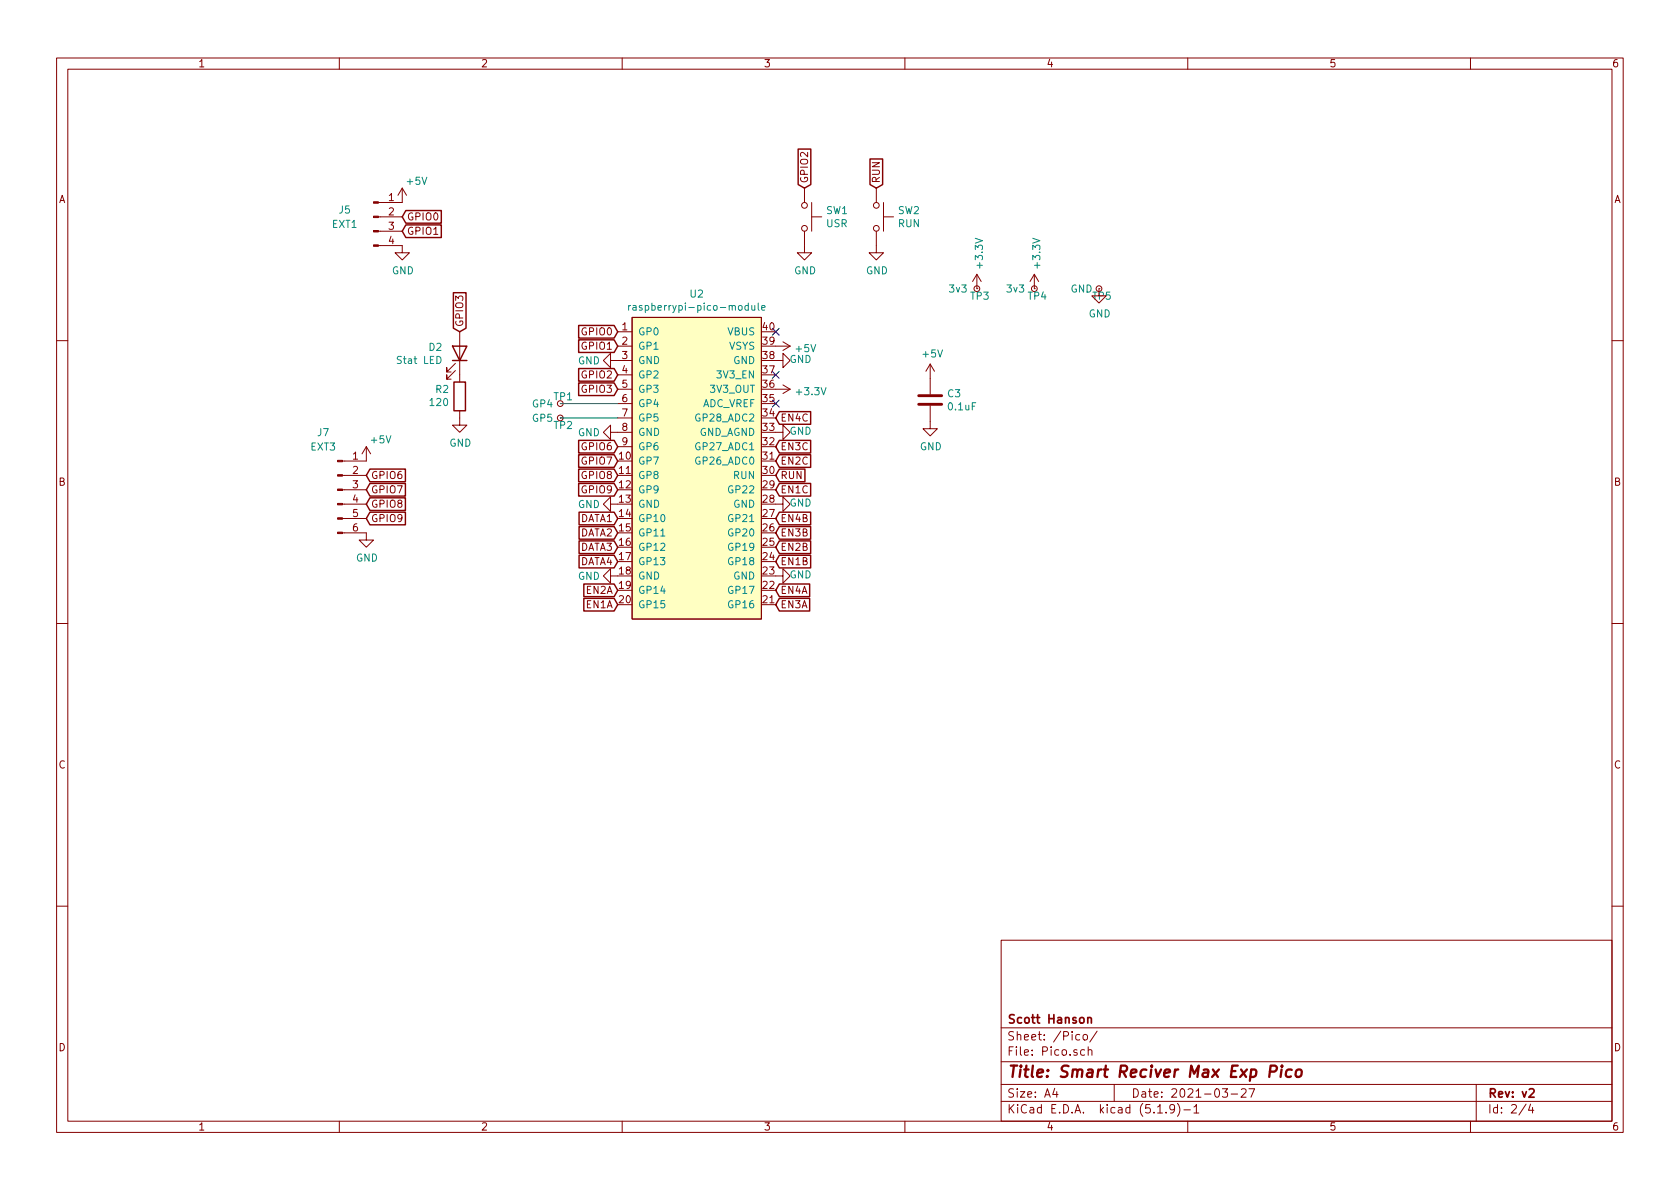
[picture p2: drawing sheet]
<svg xmlns="http://www.w3.org/2000/svg" width="297mm" height="210mm" viewBox="0 0 297 210" stroke-linecap="round" stroke-linejoin="round" font-family="sans-serif">
<g fill="none" stroke="#840000" stroke-width=".18">
<path d="M10 10.3h277v189.9h-277zM12 12.2h273v186.1h-273zM60 10.3v1.9M110 10.3v1.9M160 10.3v1.9M210 10.3v1.9M260 10.3v1.9M66.9 38.3h4.2M71.1 33.3v2.5h-4.2M71.1 33.3l-.7 1.2M71.1 33.3l.8 1.2M142.2 33.3v2.5"/>
<path d="M143.5 38.3h1.8M143.5 35.8v5.1M154.9 33.3v2.5M156.2 38.3h1.8M156.2 35.8v5.1M66.9 43.4h4.2v1.3h1.3l-1.3 1.3-1.3-1.3h1.3M66.9 40.9h4.2M81.3 58.7v8.9M109.2 58.7h2.6M111.8 56.1h22.8v53.4h-22.8zM142.2 40.9v3.8h1.3l-1.3 1.3-1.2-1.3h1.2M154.9 40.9v3.8h1.3l-1.3 1.3-1.2-1.3h1.2"/>
<path d="M172.7 51h.1M172.7 48.5l-.7 1.3M172.7 48.5v2.5M172.7 48.5l.8 1.3M182.9 51h.1M182.9 48.5l-.8 1.3M182.9 48.5v2.5M182.9 48.5l.7 1.3M194.3 51h.1M194.3 51v1.3h1.3l-1.3 1.3-1.3-1.3h1.3M10 60.2h2M64.8 79v2.5h-4.2"/>
<path d="M64.8 79l-.8 1.3M64.8 79l.7 1.3M80.5 65.5l-1.5 1.6v-.8v.8h.8M80.5 64.3l-1.5 1.5v-.8v.8h.8M81.3 72.6v2.6h1.2l-1.2 1.2-1.3-1.2h1.3M99.1 73.9h.1M107.9 76.4v-1.2l-1.2 1.2 1.2 1.3v-1.3h3.9M107.9 63.7v-1.2l-1.2 1.2 1.2 1.3v-1.3h3.9M109.2 61.2h2.6M109.2 66.3h2.6M109.2 68.8h2.6M109.2 71.4h2.6"/>
<path d="M109.2 73.9h2.6M109.2 79h2.6M137.2 76.4h1.2v-1.2l1.3 1.2-1.3 1.3v-1.3M137.2 63.7h1.2v-1.2l1.3 1.2-1.3 1.3v-1.3M137.2 61.2h2.5M137.2 68.8h2.5M138.4 60.4l1.3 .8M138.4 68.1l1.3 .7M139.7 61.2l-1.3 .8M139.7 68.8l-1.3 .8M164.5 71.7v4.1h1.2l-1.2 1.3-1.3-1.3h1.3M164.5 64.4l-.8 1.3"/>
<path d="M164.5 64.4v5.3M164.5 64.4l.7 1.3M285 60.2h2M60.6 94.2h4.2v1.3h1.2l-1.2 1.3-1.3-1.3h1.3M60.6 91.7h4.2M60.6 89.1h4.2M60.6 86.6h4.2M60.6 84.1h4.2M107.9 89.1v-1.2l-1.2 1.2 1.2 1.3v-1.3h1.3M137.2 89.1h1.2v-1.2l1.3 1.2-1.3 1.3v-1.3M10 110.3h2M107.9 101.8v-1.2l-1.2 1.2 1.2 1.3v-1.3h1.3"/>
<path d="M137.2 101.8h1.2v-1.2l1.3 1.2-1.3 1.3v-1.3M285 110.3h2M10 160.2h2M177 166.3h108v32h-108zM285 160.2h2M60 198.3v1.9M110 198.3v1.9M160 198.3v1.9M177 194.8h108M177 191.8h108M177 187.8h108M177 181.8h108"/>
<path d="M186.5 192.5l-.4 1h1M186.8 193v1M190.9 183l-.4-.1-.3 .3 .1 .6 .2 .1 .4-.1M191.6 183.1l.2-.2 .4 .2v.7l-.2 .1-.4-.1zM191.8 185.7l-.5-.1-.2 .3 .1 .6h.6M192.4 185.7h.1a.37 .37 0 0 1 .6 .1v.8M192.4 185.1v1.5M194 182.3l-1.3 2M197 191.8v3M204.7 196.8h.8M206.2 196.7v.1M207.7 196l-.1 .1a.48 .48 0 0 1-.6 .1l-.2-.2 .2-.6a.48 .48 0 0 1 .6 .1 1.27 1.27 0 0 1-.2 1.2l-.4 .1"/>
<path d="M208.2 195.1a1.71 1.71 0 0 1 0 2.3M209.3 196.3h1.2M210 198.3v1.9M211.1 195.8l.4-.5v1.5M211.1 196.8h.9M216.1 192.5h.9l-.4 .6 .4 .1v.7l-.2 .1-.7-.1M217.7 193.5h1.1M219.5 192.7l.2-.2h.3l.3 .2v.3v.2l-.9 .8h.9M220.8 192.5h1l-.6 1.5M260 198.3v1.9M261 191.8v6.5M269.8 195.2l-1.2 2"/>
<path d="M270.6 195.2l-.3 1.1h.9M271 195.8v1"/>
<circle cx="142.2" cy="36.3" r=".51"/>
<circle cx="154.9" cy="36.3" r=".51"/>
<circle cx="142.2" cy="40.4" r=".51"/>
<circle cx="154.9" cy="40.4" r=".51"/>
<circle cx="172.7" cy="51" r=".51"/>
<circle cx="182.9" cy="51" r=".51"/>
<circle cx="194.3" cy="51" r=".51"/>
<circle cx="99.1" cy="71.4" r=".51"/>
<circle cx="99.1" cy="73.9" r=".51"/>
</g>
<path d="M192.3 179.9v1M192.3 180.1l.1-.1a.37 .37 0 0 1 .6 .1v.8M270.4 192.7l.2-.2h.4l.2 .5-.9 1h.9" fill="none" stroke="#840000" stroke-width=".3"/>
<path d="M224.5 189.5h.8a.56 .56 0 0 0 .5-.5 .56 .56 0 0 0-.4-.6h-.7l-.3 2M226.6 189.1l-.2 1.3M226.7 188.4l-.1 .2 .2-.1-.1-.1-.1 .2M228.4 189.2a.68 .68 0 0 0-1 .3v.8l.3 .1 .5-.1M229.2 189.3a.53 .53 0 0 1 .6-.2 .53 .53 0 0 1 .4 .4l-.1 .6a.54 .54 0 0 1-.5 .4 .54 .54 0 0 1-.5-.4z" fill="none" stroke="#840000" stroke-width=".41"/>
<g fill="#840000" stroke="#840000" stroke-width=".18">
<path d="M59.7 94.1h.9v.3h-.9z"/>
<path d="M59.7 91.6h.9v.2h-.9z"/>
<path d="M59.7 89h.9v.3h-.9z"/>
<path d="M59.7 86.5h.9v.2h-.9z"/>
<path d="M59.7 83.9h.9v.3h-.9z"/>
<path d="M59.7 81.4h.9v.3h-.9z"/>
<path d="M66 43.3h.9v.3h-.9z"/>
<path d="M66 40.8h.9v.2h-.9z"/>
<path d="M66 38.2h.9v.3h-.9z"/>
<path d="M66 35.7h.9v.2h-.9z"/>
</g>
<path d="M111.8 56.1h22.8v53.4h-22.8z" fill="#ffffc2" stroke="#ffffc2" stroke-width=".18"/>
<path d="M111.2 54v.9M111.5 54l-.2 .1-.1 .1M111.9 54.1h.5l.1 .8M112.5 54.3l-.5 .1-.1 .2 .1 .3 .5-.1M132.9 54l.1 .8 .3 .1 .2-.2M133.5 54v.9M134.1 53.6v1.1l.1 .2M134.7 54.4l.6-.1-.1-.2-.4-.1-.1 .2v.6h.5" fill="none" stroke="#008484" stroke-width=".18"/>
<g fill="none" stroke="#840000" stroke-width=".25">
<path d="M71.8 37.2h6.2v2.3h-6.2l-.7-1.2zM71.8 39.8h6.2v2.2h-6.2l-.7-1.1zM141.1 26.4h2.3v6.2l-1.2 .7-1.1-.7zM153.8 28.1h2.3v4.5l-1.2 .7-1.1-.7zM80.2 51.8h2.2v6.2l-1.1 .7-1.1-.7zM102.3 57.6h6.3l.6 1.1-.6 1.1h-6.3zM80 61.2h2.5l-1.2 2.5zM80 63.7h2.5M80.3 67.6h2v5h-2zM102.3 60.1h6.3l.6 1.1-.6 1.1h-6.3zM102.3 65.2h6.3l.6 1.1-.6 1.1h-6.3zM102.3 67.7h6.3l.6 1.1-.6 1.1h-6.3z"/>
<path d="M102.3 77.9h6.3l.6 1.1-.6 1.1h-6.3zM137.8 77.9h5.5v2.2h-5.5l-.6-1.1zM137.8 72.8h5.5v2.2h-5.5l-.6-1.1zM65.4 85.5h6.3v2.2h-6.3l-.6-1.1zM65.4 88h6.3v2.3h-6.3l-.6-1.2zM65.4 90.6h6.3v2.2h-6.3l-.6-1.1zM65.4 83h6.3v2.2h-6.3l-.6-1.1zM102.3 85.5h6.3l.6 1.1-.6 1.1h-6.3zM102.3 83h6.3l.6 1.1-.6 1.1h-6.3zM102.3 80.4h6.3l.6 1.1-.6 1.1h-6.3zM102.4 95.7h6.2l.6 1.1-.6 1.1h-6.2zM102.4 90.6h6.2l.6 1.1-.6 1.1h-6.2z"/>
<path d="M102.4 93.1h6.2l.6 1.1-.6 1.1h-6.2zM102.4 98.2h6.2l.6 1.1-.6 1.1h-6.2zM137.8 90.6h5.5v2.2h-5.5l-.6-1.1zM137.8 80.4h5.5v2.2h-5.5l-.6-1.1zM137.8 85.5h5.5v2.2h-5.5l-.6-1.1zM137.8 83h4.5v2.2h-4.5l-.6-1.1zM137.8 93.1h5.5v2.2h-5.5l-.6-1.1zM137.8 95.7h5.5v2.2h-5.5l-.6-1.1zM137.8 98.2h5.5v2.2h-5.5l-.6-1.1zM103.2 103.3h5.4l.6 1.1-.6 1.1h-5.4zM103.2 105.8h5.4l.6 1.1-.6 1.1h-5.4zM137.8 105.8h5.4v2.2h-5.4l-.6-1.1z"/>
<path d="M137.8 103.3h5.4v2.2h-5.4l-.6-1.1z"/>
</g>
<path d="M162.4 71.5h4.1M162.4 70h4.1" fill="none" stroke="#840000" stroke-width=".51"/>
<path d="M99.1 73.9h10.1M99.1 71.4h10.1" fill="none" stroke="#008400" stroke-width=".18"/>
<path d="M136.6 58.1l1.2 1.2M137.8 58.1l-1.2 1.2M136.6 65.7l1.2 1.2M136.6 70.8l1.2 1.2M137.8 65.7l-1.2 1.2M137.8 70.8l-1.2 1.2" fill="none" stroke="#000084" stroke-width=".18"/>
<text font-size="2.8" fill="#840000" x="178" y="190.5">Title: Smart Reciver Max Exp Pico</text>
<g font-size="2.1" fill="#840000">
<text x="178" y="184">Sheet: /Pico/</text>
<text x="178" y="181">Scott Hanson</text>
<text x="178" y="186.7">File: Pico.sch</text>
<text x="178" y="196.9">KiCad E.D.A. kicad (5.1.9)-1</text>
<text x="178" y="194.1">Size: A4</text>
<text x="200" y="194.1">Date: 2021-03-27</text>
<text x="263" y="194.1">Rev: v2</text>
<text x="263" y="196.9">Id: 2/4</text>
</g>
<g font-size="1.8" fill="#840000">
<text x="35" y="11.9">1</text>
<text x="85" y="11.9">2</text>
<text x="135" y="11.9">3</text>
<text x="185" y="11.9">4</text>
<text x="235" y="11.9">5</text>
<text x="285" y="11.9">6</text>
<text x="10.4" y="35.9">A</text>
<text x="68.7" y="35.6">1</text>
<text x="142.9" y="32.5" transform="rotate(-90 142.9 32.5)">GPIO2</text>
<text x="155.6" y="32.5" transform="rotate(-90 155.6 32.5)">RUN</text>
<text x="285.4" y="35.9">A</text>
<text x="68.7" y="38.1">2</text>
<text x="68.7" y="40.6">3</text>
<text x="71.9" y="39">GPIO0</text>
<text x="71.9" y="41.5">GPIO1</text>
<text x="68.7" y="43.2">4</text>
<text x="81.9" y="57.9" transform="rotate(-90 81.9 57.9)">GPIO3</text>
<text x="103" y="59.3">GPIO0</text>
<text x="110" y="58.4">1</text>
<text x="134.9" y="58.4">40</text>
<text x="103" y="61.8">GPIO1</text>
<text x="110" y="61">2</text>
<text x="110" y="63.5">3</text>
<text x="134.9" y="63.5">38</text>
<text x="134.9" y="61">39</text>
<text x="103" y="66.9">GPIO2</text>
<text x="103" y="69.5">GPIO3</text>
<text x="110" y="66">4</text>
<text x="110" y="68.6">5</text>
<text x="110" y="71.1">6</text>
<text x="134.9" y="71.1">35</text>
<text x="134.9" y="68.6">36</text>
<text x="134.9" y="66">37</text>
<text x="110" y="73.7">7</text>
<text x="110" y="76.2">8</text>
<text x="134.9" y="76.2">33</text>
<text x="134.9" y="73.7">34</text>
<text x="137.9" y="74.5">EN4C</text>
<text x="62.4" y="81.3">1</text>
<text x="62.4" y="83.8">2</text>
<text x="103" y="82.2">GPIO7</text>
<text x="103" y="79.6">GPIO6</text>
<text x="109.5" y="81.3">10</text>
<text x="109.5" y="83.8">11</text>
<text x="110" y="78.7">9</text>
<text x="134.9" y="83.8">30</text>
<text x="134.9" y="81.3">31</text>
<text x="134.9" y="78.7">32</text>
<text x="137.9" y="79.6">EN3C</text>
<text x="137.9" y="82.2">EN2C</text>
<text x="10.4" y="85.9">B</text>
<text x="62.4" y="86.4">3</text>
<text x="62.4" y="88.9">4</text>
<text x="65.6" y="87.2">GPIO7</text>
<text x="65.6" y="89.8">GPIO8</text>
<text x="65.6" y="84.7">GPIO6</text>
<text x="103" y="87.2">GPIO9</text>
<text x="103" y="84.7">GPIO8</text>
<text x="109.5" y="86.4">12</text>
<text x="109.5" y="88.9">13</text>
<text x="134.9" y="88.9">28</text>
<text x="134.9" y="86.4">29</text>
<text x="137.9" y="87.2">EN1C</text>
<text x="137.9" y="84.7">RUN</text>
<text x="285.4" y="85.9">B</text>
<text x="62.4" y="91.4">5</text>
<text x="62.4" y="94">6</text>
<text x="65.6" y="92.3">GPIO9</text>
<text x="102.5" y="92.3">DATA1</text>
<text x="102.5" y="94.9">DATA2</text>
<text x="109.5" y="91.4">14</text>
<text x="109.5" y="94">15</text>
<text x="134.9" y="94">26</text>
<text x="134.9" y="91.4">27</text>
<text x="137.9" y="92.3">EN4B</text>
<text x="137.9" y="94.9">EN3B</text>
<text x="102.5" y="97.4">DATA3</text>
<text x="102.5" y="99.9">DATA4</text>
<text x="109.5" y="96.5">16</text>
<text x="109.5" y="99.1">17</text>
<text x="109.5" y="101.6">18</text>
<text x="134.9" y="101.6">23</text>
<text x="134.9" y="99.1">24</text>
<text x="134.9" y="96.5">25</text>
<text x="137.9" y="97.4">EN2B</text>
<text x="137.9" y="99.9">EN1B</text>
<text x="103.7" y="105">EN2A</text>
<text x="103.7" y="107.6">EN1A</text>
<text x="109.5" y="104.1">19</text>
<text x="109.5" y="106.7">20</text>
<text x="134.9" y="106.7">21</text>
<text x="134.9" y="104.1">22</text>
<text x="137.9" y="107.6">EN3A</text>
<text x="137.9" y="105">EN4A</text>
<text x="10.4" y="135.9">C</text>
<text x="285.4" y="135.9">C</text>
<text x="10.4" y="185.9">D</text>
<text x="285.4" y="185.9">D</text>
<text x="35" y="199.9">1</text>
<text x="85" y="199.9">2</text>
<text x="135" y="199.9">3</text>
<text x="185" y="199.9">4</text>
<text x="235" y="199.9">5</text>
<text x="285" y="199.9">6</text>
</g>
<g font-size="1.8" fill="#008484">
<text x="72.1" y="32.7">+5V</text>
<text x="58.8" y="40.3">EXT1</text>
<text x="60" y="37.8">J5</text>
<text x="146.1" y="37.9">SW1</text>
<text x="146.1" y="40.2">USR</text>
<text x="158.8" y="37.9">SW2</text>
<text x="158.8" y="40.2">RUN</text>
<text x="173.8" y="47.2" transform="rotate(-90 173.8 47.2)">+3.3V</text>
<text x="183.9" y="47.2" transform="rotate(-90 183.9 47.2)">+3.3V</text>
<text x="69.3" y="48.5">GND</text>
<text x="122.1" y="52.6">U2</text>
<text x="140.4" y="48.5">GND</text>
<text x="153.1" y="48.5">GND</text>
<text x="167.9" y="51.7">3v3</text>
<text x="171.6" y="53">TP3</text>
<text x="178.1" y="51.7">3v3</text>
<text x="181.8" y="53">TP4</text>
<text x="189.3" y="51.7">GND</text>
<text x="193.2" y="53">TP5</text>
<text x="112.8" y="59.3">GP0</text>
<text x="112.8" y="54.9">raspberrypi-pico-module</text>
<text x="128.7" y="59.3">VBUS</text>
<text x="192.5" y="56.1">GND</text>
<text x="70.4" y="64.4">Stat LED</text>
<text x="75.9" y="62">D2</text>
<text x="102.2" y="64.4">GND</text>
<text x="112.8" y="61.8">GP1</text>
<text x="112.8" y="64.4">GND</text>
<text x="128.9" y="61.8">VSYS</text>
<text x="129.7" y="64.4">GND</text>
<text x="139.6" y="64.2">GND</text>
<text x="140.8" y="62.3">+5V</text>
<text x="163.2" y="63.2">+5V</text>
<text x="76.1" y="71.8">120</text>
<text x="77.1" y="69.5">R2</text>
<text x="98" y="70.8">TP1</text>
<text x="112.8" y="66.9">GP2</text>
<text x="112.8" y="69.5">GP3</text>
<text x="125.7" y="69.5">3V3_OUT</text>
<text x="127" y="66.9">3V3_EN</text>
<text x="141" y="69.9">+3.3V</text>
<text x="167.6" y="70.3">C3</text>
<text x="56.2" y="77.1">J7</text>
<text x="94.2" y="72.1">GP4</text>
<text x="94.2" y="74.6">GP5</text>
<text x="98" y="75.9">TP2</text>
<text x="102.2" y="77.1">GND</text>
<text x="112.8" y="72">GP4</text>
<text x="112.8" y="74.5">GP5</text>
<text x="112.8" y="77.1">GND</text>
<text x="123.3" y="74.5">GP28_ADC2</text>
<text x="123.5" y="77.1">GND_AGND</text>
<text x="124.1" y="72">ADC_VREF</text>
<text x="139.6" y="76.9">GND</text>
<text x="167.8" y="72.6">0.1uF</text>
<text x="54.9" y="79.7">EXT3</text>
<text x="65.7" y="78.4">+5V</text>
<text x="79.5" y="79">GND</text>
<text x="112.8" y="82.2">GP7</text>
<text x="112.8" y="79.6">GP6</text>
<text x="123.3" y="82.2">GP26_ADC0</text>
<text x="123.3" y="79.6">GP27_ADC1</text>
<text x="162.6" y="79.6">GND</text>
<text x="102.2" y="89.8">GND</text>
<text x="112.8" y="84.7">GP8</text>
<text x="112.8" y="87.2">GP9</text>
<text x="112.8" y="89.8">GND</text>
<text x="129.1" y="87.2">GP22</text>
<text x="129.7" y="89.8">GND</text>
<text x="129.8" y="84.7">RUN</text>
<text x="139.6" y="89.6">GND</text>
<text x="112.8" y="92.3">GP10</text>
<text x="112.8" y="94.9">GP11</text>
<text x="129.1" y="94.9">GP20</text>
<text x="129.1" y="92.3">GP21</text>
<text x="62.9" y="99.3">GND</text>
<text x="112.8" y="97.4">GP12</text>
<text x="112.8" y="99.9">GP13</text>
<text x="129.1" y="99.9">GP18</text>
<text x="129.1" y="97.4">GP19</text>
<text x="102.2" y="102.5">GND</text>
<text x="112.8" y="102.5">GND</text>
<text x="112.8" y="105">GP14</text>
<text x="112.8" y="107.6">GP15</text>
<text x="129.1" y="107.6">GP16</text>
<text x="129.1" y="105">GP17</text>
<text x="129.7" y="102.5">GND</text>
<text x="139.6" y="102.3">GND</text>
</g>
</svg>
